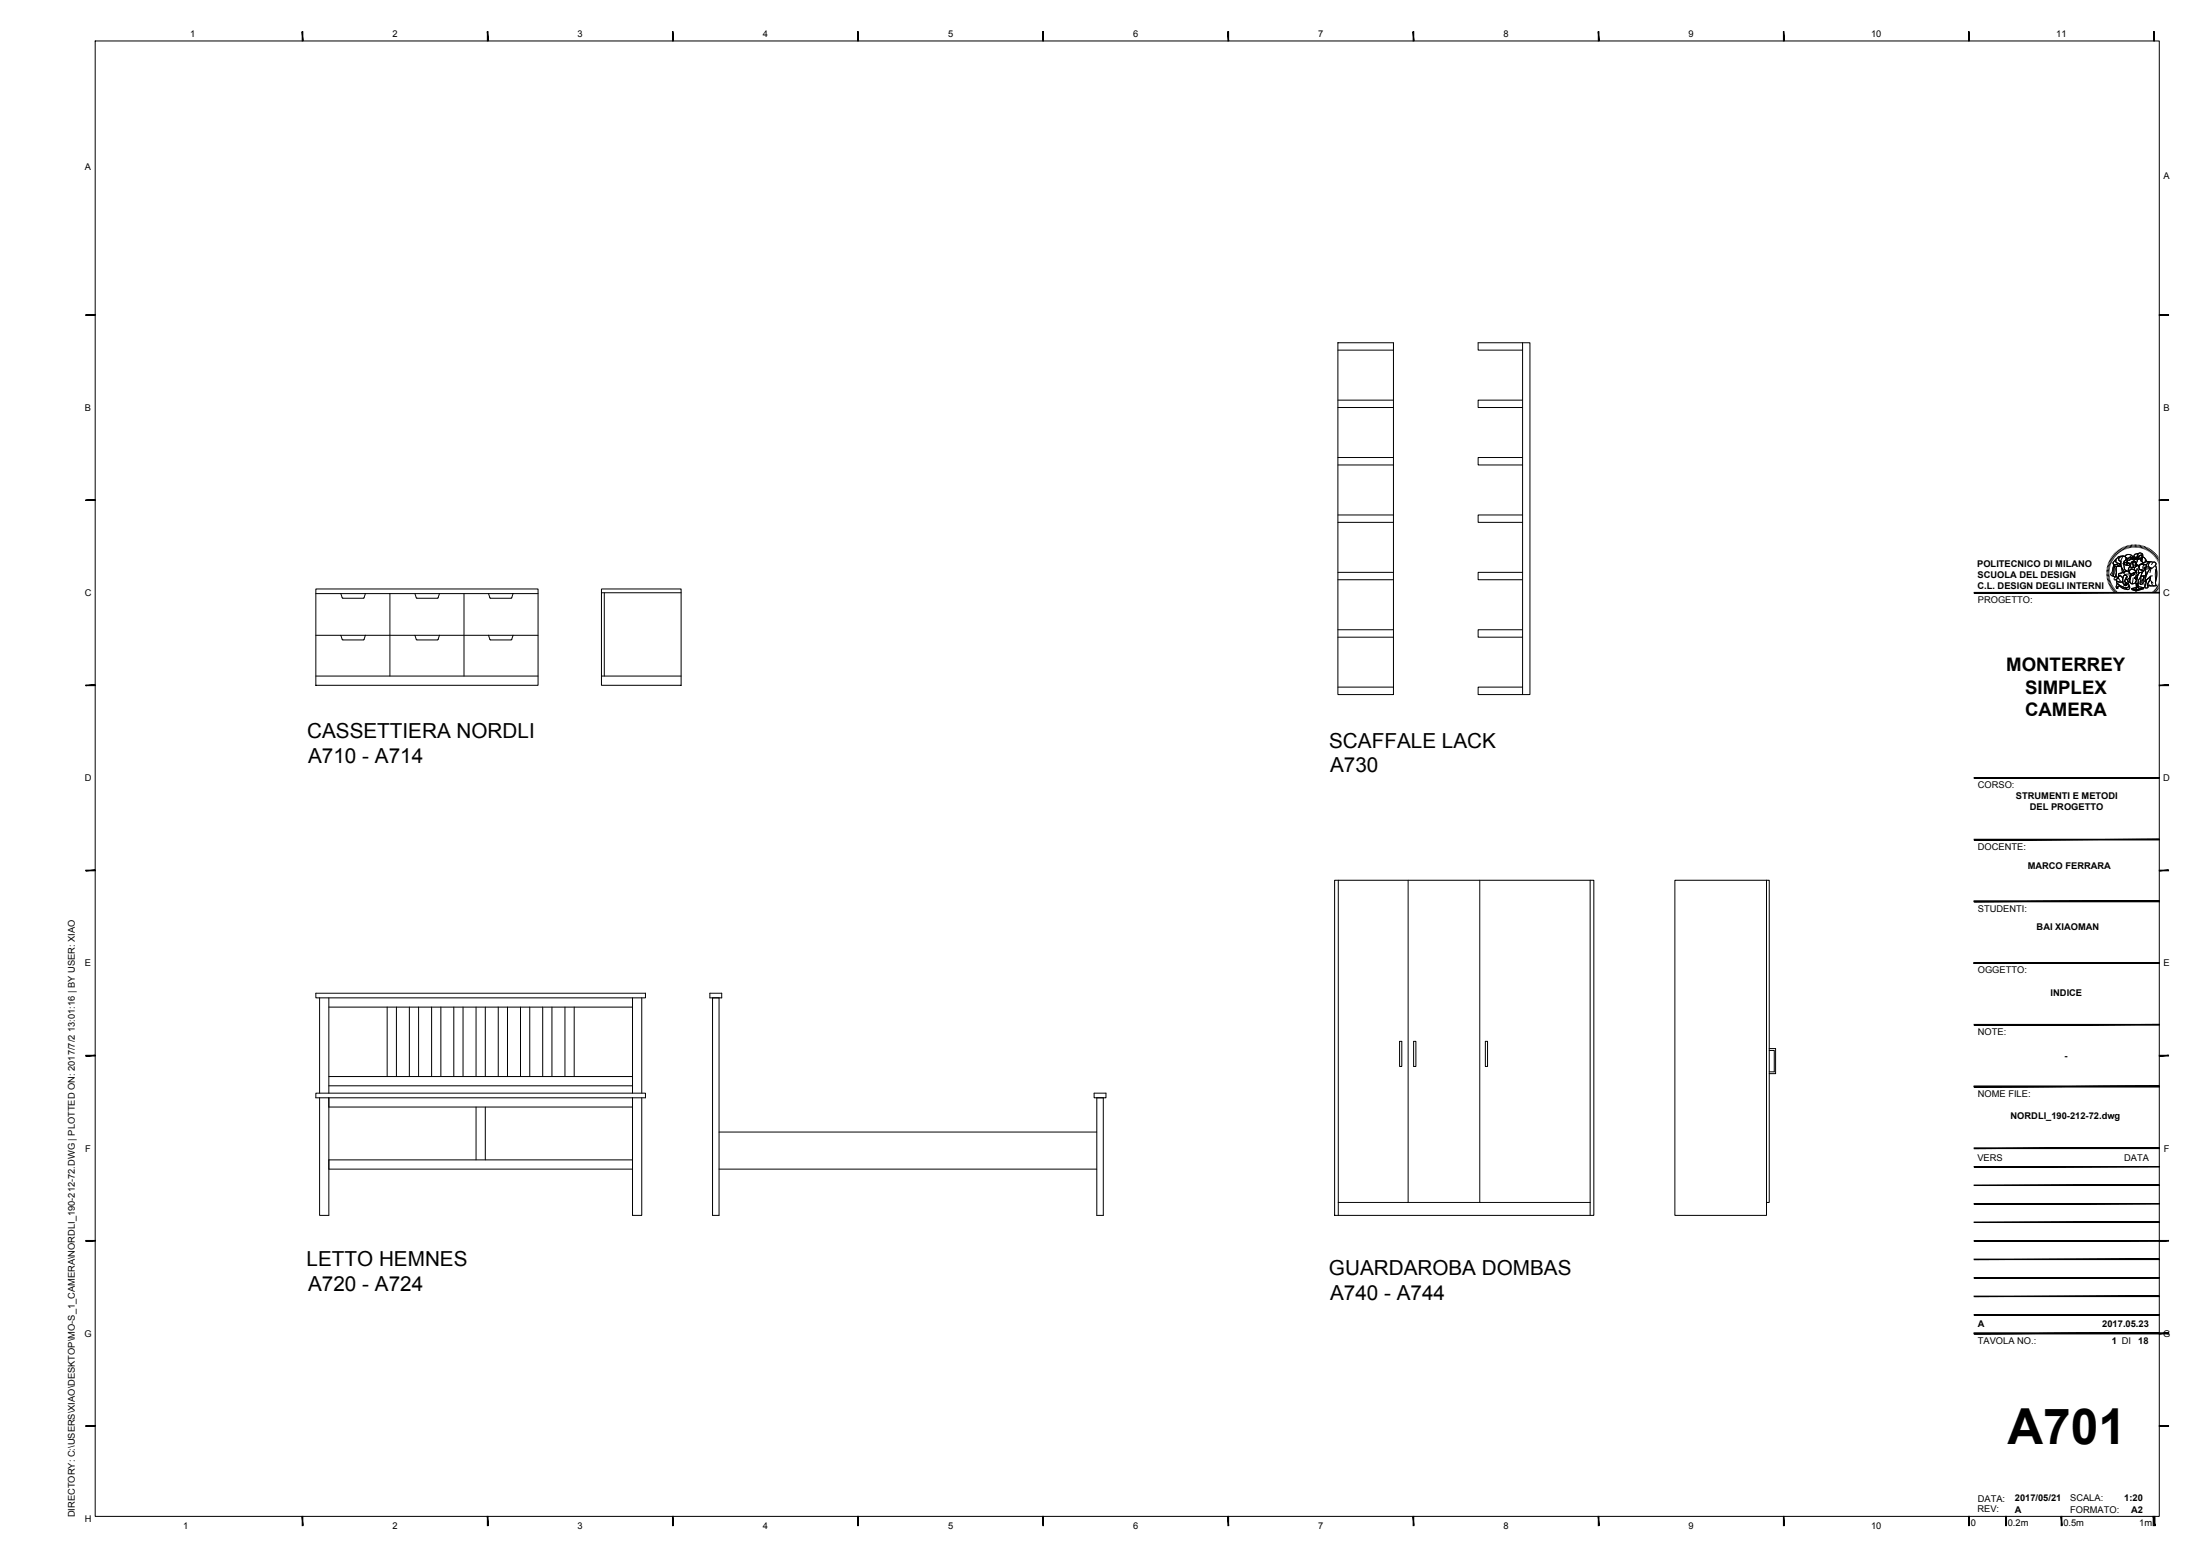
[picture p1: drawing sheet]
<svg xmlns="http://www.w3.org/2000/svg" width="594mm" height="420mm" viewBox="0 0 594 420" stroke-linecap="round" stroke-linejoin="round" font-family="sans-serif">
<!-- layer: A-ELEV-MBE -->
<g fill="none" stroke="#000" stroke-width=".27">
<path d="M361.3 92.6h15v95h-15zM376.3 92.6v1.9h-15M411.1 94.5h-12v-1.9h14v95h-14v-2.1h12M411.1 92.6v95M361.3 108h15M361.3 110h15M411.1 108h-12v2h12M361.3 123.5h15M361.3 125.6h15M361.3 139.1h15M411.1 139.1h-12v1.9h12M411.1 123.5h-12v2.1h12"/>
<path d="M85.3 159h60v26.1h-60zM162.4 159h21.5v26.1h-21.5zM361.3 141h15M361.3 154.6h15M361.3 156.5h15M411.1 154.6h-12v1.9h12M85.3 160.3h20M85.3 171.5h13.4M92 160.3l.6 1.2h5.5M92 171.5l.6 1.3M92.6 172.8h5.5M98.7 171.5h13.3"/>
<path d="M98.7 160.3l-.6 1.2M98.7 171.5l-.6 1.3M105.3 160.3h26.6M105.3 160.3v22.3M112 160.3l.6 1.2 5.7-.1M112 171.5l.6 1.3M112 171.5h6.7M112.6 172.8h5.5M118.3 172.6l-.2 .2M118.7 171.5h13.2M118.7 160.3l-.4 1.1M118.7 171.5l-.4 1.1"/>
<path d="M125.3 160.3v22.3M131.9 160.3h13.4M131.9 171.5h13.4M131.9 160.3l.4 1.1M131.9 171.5l.4 1.1M132.3 172.6l.2 .2M132.5 172.8h5.5M138.5 160.3l-.5 1.2h-5.5l-.2-.1M138.5 171.5l-.5 1.3M162.4 160.1h21.5M163.2 160.1v22.5M361.3 170h15"/>
<path d="M361.3 172.1h15M411.1 170h-12v2.1h12M85.3 182.6h60M162.4 182.6h21.5M361.3 185.5h15M360.4 237.7h70v90.5h-70zM361.4 237.7v90.5M380.2 237.7v87M399.6 237.7v87M429.4 237.7v90.5M452.3 237.7h24.7v90.5h-24.7zM477 237.7h.8v87h-.8"/>
<path d="M85.3 268.2h89v1.2h-89zM86.3 269.4v25.8M88.8 269.4v25.8M88.8 271.9h82M104.5 271.9v18.8M107 271.9v18.8M110.5 271.9v18.8M113 271.9v18.8M116.6 271.9v18.8M119 271.9v18.8M122.5 271.9v18.8M125 271.9v18.8"/>
<path d="M128.6 271.9v18.8M131 271.9v18.8M134.5 271.9v18.8M137 271.9v18.8M140.6 271.9v18.8M143.1 271.9v18.8M146.5 271.9v18.8M149 271.9v18.8M152.6 271.9v18.8M155.1 271.9v18.8M170.8 269.4v25.8M173.3 269.4v25.8"/>
<path d="M191.7 268.2h3.2v1.2h-3.2zM192.4 269.4v58.8h1.8v-58.8M85.3 295.2h89v1.2h-89zM86.3 296.4v31.8h2.5v-31.8M88.8 298.9h82M88.8 293.2h82M88.8 290.7h82M128.6 298.9v14.3M131 298.9v14.3M170.8 296.4v31.8h2.5v-31.8M295.5 295.2h3.1v1.2h-3.1zM296.2 296.4h1.7v31.8h-1.7z"/>
<path d="M377.9 281.2h.6v6.8h-.6zM381.7 281.2h.6v6.8h-.6zM401.1 281.2h.6v6.8h-.6zM477.8 283.6h1.3v5.8h-1.3M477.8 283.1h1.7v6.8h-1.7M88.8 315.7h82M88.8 313.2h82M194.2 315.7h102M194.2 305.7h102M361.4 324.7h68"/>
</g>
<!-- layer: G-ANNO-TTLB -->
<g fill="#000" stroke="#000" stroke-width=".27">
<path d="M81.6 8.6l.2 2.5v-2.5zM81.6 8.6l.2 2.5h-.2z"/>
<path d="M131.6 8.6l.2 2.5v-2.5zM131.6 8.6l.2 2.5h-.2z"/>
<path d="M181.6 8.6l.2 2.5v-2.5zM181.6 8.6l.2 2.5h-.2z"/>
<path d="M231.6 8.6l.2 2.5v-2.5zM231.6 8.6l.2 2.5h-.2z"/>
<path d="M281.6 8.6l.2 2.5v-2.5zM281.6 8.6l.2 2.5h-.2z"/>
<path d="M331.6 8.6l.2 2.5v-2.5zM331.6 8.6l.2 2.5h-.2z"/>
<path d="M381.6 8.6l.2 2.5v-2.5zM381.6 8.6l.2 2.5h-.2z"/>
<path d="M431.6 8.6l.2 2.5v-2.5zM431.6 8.6l.2 2.5h-.2z"/>
<path d="M481.6 8.6l.2 2.5v-2.5zM481.6 8.6l.2 2.5h-.2z"/>
<path d="M531.6 8.6l.2 2.5v-2.5zM531.6 8.6l.2 2.5h-.2z"/>
<path d="M581.6 8.6l.2 2.5v-2.5zM581.6 8.6l.2 2.5h-.2z"/>
<path d="M23.2 85.1h2.5v-.1zM23.2 85h2.5l-2.5 .1z"/>
<path d="M583.1 85.1h2.5v-.1zM583.1 85h2.5l-2.5 .1z"/>
<path d="M23.2 135.1h2.5v-.1zM23.2 135h2.5l-2.5 .1z"/>
<path d="M583.1 135.1h2.5v-.1zM583.1 135h2.5l-2.5 .1z"/>
<path d="M533.1 160.1h50v-.1zM533.1 160h50l-50 .1z"/>
<path d="M23.2 185.1h2.5v-.1zM23.2 185h2.5l-2.5 .1z"/>
<path d="M583.1 185.1h2.5v-.1zM583.1 185h2.5l-2.5 .1z"/>
<path d="M533.1 210.1h50v-.1zM533.1 210h50l-50 .1z"/>
<path d="M23.2 235.1h2.5v-.1zM23.2 235h2.5l-2.5 .1z"/>
<path d="M533.1 226.8h50v-.2zM533.1 226.6h50l-50 .2z"/>
<path d="M583.1 235.1h2.5v-.1zM583.1 235h2.5l-2.5 .1z"/>
<path d="M533.1 243.3v.2l50-.2zM533.1 243.5l50-.2v.2z"/>
<path d="M533.1 260v.2l50-.2zM533.1 260.2l50-.2v.2z"/>
<path d="M533.1 260v.2l50-.2zM533.1 260.2l50-.2v.2z"/>
<path d="M533.1 260v.2l50-.2zM533.1 260.2l50-.2v.2z"/>
<path d="M533.1 260v.2l50-.2zM533.1 260.2l50-.2v.2z"/>
<path d="M533.1 243.5h50v-.2zM533.1 243.3h50l-50 .2z"/>
<path d="M533.1 276.6v.2l50-.2zM533.1 276.8l50-.2v.2z"/>
<path d="M23.2 285.2h2.5v-.2zM23.2 285h2.5l-2.5 .2z"/>
<path d="M533.1 293.3v.2l50-.2zM533.1 293.5l50-.2v.2z"/>
<path d="M533.1 293.3v.2l50-.2zM533.1 293.5l50-.2v.2z"/>
<path d="M583.1 285.2h2.5v-.2zM583.1 285h2.5l-2.5 .2z"/>
<path d="M533.1 320h50zM533.1 320.1l50-.1z"/>
<path d="M533.1 315h50zM533.1 315.1l50-.1z"/>
<path d="M533.1 310v.1l50-.1zM533.1 310.1l50-.1v.1z"/>
<path d="M23.2 335.1h2.5v-.1zM23.2 335h2.5l-2.5 .1z"/>
<path d="M533.1 340h50zM533.1 340.1l50-.1z"/>
<path d="M533.1 335h50zM533.1 335.1l50-.1z"/>
<path d="M533.1 330h50zM533.1 330.1l50-.1z"/>
<path d="M533.1 325h50zM533.1 325.1l50-.1z"/>
<path d="M583.1 335.1h2.5v-.1zM583.1 335h2.5l-2.5 .1z"/>
<path d="M533.1 360v.1l50-.1zM533.1 360.1l50-.1v.1z"/>
<path d="M533.1 360v.1l50-.1zM533.1 360.1l50-.1v.1z"/>
<path d="M533.1 355h50zM533.1 355.1l50-.1z"/>
<path d="M533.1 350h50zM533.1 350.1l50-.1z"/>
<path d="M533.1 345h50zM533.1 345.1l50-.1z"/>
<path d="M583.1 360.1h2.5v-.1zM583.1 360h2.5l-2.5 .1z"/>
<path d="M583.1 360.1h2.5v-.1zM583.1 360h2.5l-2.5 .1z"/>
<path d="M23.2 385.1h2.5v-.1zM23.2 385h2.5l-2.5 .1z"/>
<path d="M583.1 385.1h2.5v-.1zM583.1 385h2.5l-2.5 .1z"/>
<path d="M81.6 409.5l.2 2.5v-2.5zM81.6 409.5l.2 2.5h-.2z"/>
<path d="M131.6 409.5l.2 2.5v-2.5zM131.6 409.5l.2 2.5h-.2z"/>
<path d="M181.6 409.5l.2 2.5v-2.5zM181.6 409.5l.2 2.5h-.2z"/>
<path d="M231.6 409.5l.2 2.5v-2.5zM231.6 409.5l.2 2.5h-.2z"/>
<path d="M281.6 409.5l.2 2.5v-2.5zM281.6 409.5l.2 2.5h-.2z"/>
<path d="M331.6 409.5l.2 2.5v-2.5zM331.6 409.5l.2 2.5h-.2z"/>
<path d="M381.6 409.5l.2 2.5v-2.5zM381.6 409.5l.2 2.5h-.2z"/>
<path d="M431.6 409.5l.2 2.5v-2.5zM431.6 409.5l.2 2.5h-.2z"/>
<path d="M481.6 409.5l.2 2.5v-2.5zM481.6 409.5l.2 2.5h-.2z"/>
<path d="M531.6 409.5v2.5h.2zM531.6 409.5h.2v2.5z"/>
<path d="M541.6 409.5l.2 2.5v-2.5zM541.6 409.5l.2 2.5h-.2z"/>
<path d="M556.6 409.5l.2 2.5v-2.5zM556.6 409.5l.2 2.5h-.2z"/>
<path d="M581.4 409.5l.5 2.5v-2.5zM581.4 409.5l.5 2.5h-.5z"/>
</g>
<!-- layer: G-ANNO-LOGO -->
<g fill="none" stroke="#000" stroke-width=".27">
<path d="M568.9 154.4h.6M568.9 154.7h.6M568.9 154l.7 .1M568.9 153.7h.7M569 153.3l.7 .1M569.1 153l.6 .1M569.2 152.6l.6 .2M569.3 152.3l.6 .2M569.4 151.9l.6 .3M569.5 155.1h-.6M569.5 151.6l.7 .3M569.6 155.4h-.7"/>
<path d="M569.6 155.7l-.7 .1M569.6 156l-.6 .2M569.7 151.3l.6 .3M569.7 156.4l-.6 .1M569.8 156.7l-.7 .1M569.9 151l.5 .3M569.9 157l-.7 .2M570 157.3l-.6 .2M570 150.7l.6 .3M570.1 157.6l-.6 .3M570.2 150.4l.6 .4M570.3 157.9l-.6 .3"/>
<path d="M570.4 158.2l-.6 .3M570.4 150.1l.6 .4M570.6 158.4l-.6 .4M570.7 149.8l.5 .5M570.8 152.4h.8a.67 .67 0 0 0 1.1-.1l.1 .6h-.4a1.55 1.55 0 0 1-1.7-.4zM570.8 152.4v.4M570.8 158.7l-.6 .4M570.9 149.5l.5 .5M570.9 152.9l-.2 .4-.1 1.4-.4 .7 .4 .2M571 159l-.6 .4M571 151.4l.4-.3a.84 .84 0 0 0 .9 1.1l.3 .1a.64 .64 0 0 1-1 .1l-.6 .1-.4-.3zM571.1 149.3l.5 .5"/>
<path d="M571.1 159.2l-.5 .5M571.2 152.9l.4 .1-.2 .6v2.1a.49 .49 0 0 1-.8-.3l.3-1.8zM571.2 152.9l-.1 .1a1.59 1.59 0 0 0-.2 1.6l-.3 1 .7 .2M571.4 151.1h-.1a.94 .94 0 0 0-.5 1.3h.8a.67 .67 0 0 0 1.1-.1M571.4 159.5l-.5 .4M571.4 156.5a.75 .75 0 0 0 .9 .7l.9-.2M571.4 149l.5 .5M571.4 150.9l.4-.2a1.83 1.83 0 0 1 1.6-.5 .87 .87 0 0 0-.9 .2 .87 .87 0 0 0-.2 1l.4 .1v.8l-1-.3a.73 .73 0 0 1-.3-1.1zM571.5 156.9l.2 .6-.3 1 .2 .4 .3-.1a.4 .4 0 0 1 .1-.5 .4 .4 0 0 1 .5 .1 2.4 2.4 0 0 0 2.5 .6l.1-.4-.2-.5M571.6 156.8a1.57 1.57 0 0 0 1.6 .2l.4 1 .2-.2 .3 .4-.2-.6 .4 .4-.2-.4h.3l-.7-.6 .3-.7 .4 .2 .3 1a.87 .87 0 0 1-.2 1.2 .87 .87 0 0 1-1.2-.2l-.5-.2a1.57 1.57 0 0 1-1.3-1.4zM571.6 153h.5a.93 .93 0 0 1 1.1 .7l.1 .9-.7 .2a.41 .41 0 0 0-.5 .2 .41 .41 0 0 0 .2 .5l-.3 .3a.46 .46 0 0 1-.6-.1 .46 .46 0 0 1 0-.6v-1.5zM571.6 159.7l-.5 .5"/>
<path d="M571.6 153l-.2 .5 .1 2.2M571.7 148.8l.4 .5M571.7 157.5l.9 .7 1.2 .5a.79 .79 0 0 0 1.1-.6 .65 .65 0 0 1 .1 1 .65 .65 0 0 1-1 0l-1.5-.7a.4 .4 0 0 0-.5-.1 .4 .4 0 0 0-.1 .5l-.2 .1-.3-.4zM571.7 157.5l.9 .7 1.7 .8M571.8 159.9l-.4 .5M571.9 156a.5 .5 0 0 0-.8-.2 .5 .5 0 0 0 .1 .8 .74 .74 0 0 1 .7-.4 .74 .74 0 0 1 .6 .6h.1M572 148.6l.4 .5M572.1 155l1.2-.4 .3 .1 .2-.4 .3-.1a.88 .88 0 0 1 1 .6 .98 .98 0 0 1 .1 1.2 .98 .98 0 0 1-1.2 .3l.2-.3a.28 .28 0 0 0 .2-.3 .28 .28 0 0 0-.2-.3 .48 .48 0 0 0-.6-.1 .48 .48 0 0 0-.3 .5l-.1 .2-.7-.6-.2 .1zM572.1 155.6l.4-.2a1.16 1.16 0 0 1 .6 1.7l-.8 .1a.75 .75 0 0 1-.9-.7l.7-.3-.2-.2zM572.3 148.4l.4 .5M572.4 150.5l.5-.2a.77 .77 0 0 1 1.2 .2 .77 .77 0 0 1-.5 1.1 2.38 2.38 0 0 0 .4 2.4l.3 .2-.5 .1-.1 .4a.35 .35 0 0 1-.4-.2 .35 .35 0 0 1 0-.4l-.5-1.2-.1-1.4h-.1a.56 .56 0 0 1-.5-.4 .56 .56 0 0 1 .3-.6zM572.5 155.3l.7 .7"/>
<path d="M572.5 155.4a.57 .57 0 0 0-.4 .8M572.6 148.2l.3 .6M572.6 152.3l-.8-.2a.88 .88 0 0 1-.5-.9 .88 .88 0 0 1 .6-.8l.8-.2a.91 .91 0 0 1 1 .1 .91 .91 0 0 1 .3 .9l-.4 .3a2.34 2.34 0 0 0 .4 2.5l.3 .2-.5 .1M572.8 152.9h-1.9a.48 .48 0 0 0-.4 .7l-.1 .8-.5 .7 .3 .3M572.9 153.3l.2 1.3M572.9 148l.3 .6M573.1 150.5l-.1 .2a2.81 2.81 0 0 0-.1 2.6l.4 .9a.32 .32 0 0 0 0 .4 .32 .32 0 0 0 .4 .1l.1-.4M573.2 147.9l.3 .6M573.3 154.6l-.7 .2a.4 .4 0 0 0-.5 .2 .4 .4 0 0 0 .2 .5M573.4 150.2a.86 .86 0 0 0-1 .2 .86 .86 0 0 0-.1 1l.4 .1M573.5 155.4l.3-.2a.49 .49 0 0 1 .5 .2 .49 .49 0 0 1 0 .5l-.2 .1-.4 1 .8 .7-.4-.1 .2 .4-.4-.4 .1 .6-.2-.4-.2 .2v-.3l-.3-.4-.1-1zM573.5 147.7l.3 .6"/>
<path d="M573.6 151.5l1-.4-.1 .6-1.2 .5zM573.6 155.3l.2-.1a.46 .46 0 0 1 .5 .2 .46 .46 0 0 1 0 .5l-.6 1.1 .8 .7-.4-.1 .2 .4-.4-.4 .2 .6-.3-.4-.2 .2v-.3l-.4-.5a2.1 2.1 0 0 1 .4-1.9zM573.6 152.1l.8-.3 .3 .2a.32 .32 0 0 0-.4 .2 .32 .32 0 0 0 .2 .4l-.6-.1zM573.7 152.1l.2 .4 .6 .1M573.8 150.3l.1-.2a1.17 1.17 0 0 1 1.9 .4 .83 .83 0 0 0-1.1 .3l-.6-.2M573.9 147.6l.2 .6M573.9 150l.6-.3 1 .2a.29 .29 0 0 1 .3 .4 .29 .29 0 0 1-.5 .1h-.1a.77 .77 0 0 1-.8 .3 .77 .77 0 0 1-.6-.6zM574.1 150.6a.73 .73 0 0 0 1.2-.3l.2 .2a.6 .6 0 0 1-.7 .8l-.2-.2-.6 .1zM574.2 147.5l.2 .6M574.3 154.2a1.11 1.11 0 0 1 1 .7 1.11 1.11 0 0 1-.3 1.2M574.4 152.1h.9l-.3 .1v.4l-.3 .1-.4-.2zM574.4 156.5l.3 1a.79 .79 0 0 1 .1 .9 .79 .79 0 0 1-.9 .3"/>
<path d="M574.4 151.8l.3 .2M574.5 151.5v.2l-1.1 .5M574.5 155l-.7 .2M574.5 147.4l.2 .6M574.6 151.1l-.4 .6M574.7 154.7l.7 .4M574.8 152.1a.32 .32 0 0 0-.5 .1 .32 .32 0 0 0 .2 .4l.4 .1 .1-.5 .3-.1-.7 .1M574.8 155.2a.71 .71 0 0 1 .2 .9 .71 .71 0 0 1-1 .2M574.9 154.4a.91 .91 0 0 1 1-.7 .91 .91 0 0 1 .8 .9h-.3l-1.1 .4 .3 .3a.75 .75 0 0 0 .9-.7l.3-.1-.2-.5-.6-.3h-.6l-.5 .7-.2-.1 .2-1.1 .3-.2 .2 .2h1.1l.5-.4v-.3l.6 .2 .1 1-.2 .5 .1 .5-.3 .6a.59 .59 0 0 0-.6 .7h-.4l.4 .3 .2-.1-.1 .4 .3-.2-.3 1.1h-.3a.78 .78 0 0 1-1.2-.1l-.4-.4 .3-.6 .2-1.1M574.9 147.3l.1 .6M574.9 157l.8 .7M574.9 154.1l.6-.4 1 .2 .3 .6-.8 .2a.57 .57 0 0 1-.6 .4 .57 .57 0 0 1-.5-.6z"/>
<path d="M575.1 151.1v.1M575.2 150.7l.2 .1M575.2 153a1.22 1.22 0 0 0-.5 1.3M575.2 156.4v.9M575.2 147.2l.1 .7M575.3 150.7l-.1 .1M575.3 155l1.2-.3-.2 .4-.5 .3zM575.3 155.8l-.3 1-.4 .4M575.5 150.9l.9-.2a.34 .34 0 0 1-.1 .5 .34 .34 0 0 1-.5-.3zM575.5 151.8l.2-.1a.93 .93 0 0 1 1 .1 .93 .93 0 0 1 .3 .9l-.1 .3-.3-.3a.68 .68 0 0 0 .1-.7 .68 .68 0 0 0-.7-.3l-.2 .3 .2 .4a.44 .44 0 0 1-.1 .8 .44 .44 0 0 1-.6-.5zM575.6 147.1l.1 .7M575.6 150.6l-.2 .5-.4 .2-.4-.2-.6 .2"/>
<path d="M575.7 158.9l2-.5 1.2 .3-2.1 .6zM575.7 158.9l1.1 .4v.3l-1.1-.4zM575.9 151.7a.76 .76 0 0 1 .9 .6 .76 .76 0 0 1-.6 .9h-.2zM575.9 147.1l.1 .7M576 150.7a.39 .39 0 0 1 .5-.3 .39 .39 0 0 1 .2 .6h-.1M576 156.1l-.3 1.6 1-.2M576 155.2h.1M576.1 150.4l.3-.1a.39 .39 0 0 1 .4 .3 .39 .39 0 0 1-.1 .4l-.3-.3v.1l-.4-.1zM576.1 154.8l.1 .1M576.1 155.1h.1M576.2 154.9h-.1M576.2 151.9h.1"/>
<path d="M576.3 151.9l-.2 .1M576.3 147.1v.7M576.4 150.8l-.4-.1-.5 .2h.3a.34 .34 0 0 0 .5 .3 .34 .34 0 0 0 .2-.5l-.1 .2M576.4 155.9l.3 .1a.59 .59 0 0 1 .6-.7l-.4 1.3v-.4l-.2 .1zM576.4 153.2v.7M576.5 154.7a.61 .61 0 0 1-.4 .5 .61 .61 0 0 1-.6-.1M576.5 151.7l.2 .3-.1 .1M576.6 151.9a.42 .42 0 0 0-.6-.2 .42 .42 0 0 0 0 .6 .49 .49 0 0 1 .1 .7 .49 .49 0 0 1-.8 .1l-.1-.2 .2-.3a.91 .91 0 0 1 .7-1.1l.4 .1 .4 .7a.3 .3 0 0 1 .2 .4 .3 .3 0 0 1-.5 .1v-.2M576.7 147.1l-.1 .7M576.7 152.2l-.2 .1M576.7 152l.1 .5h-.8M576.7 152.9l-.3 .3h-.4"/>
<path d="M576.8 159.3l2.1-.6-.1 .3-2 .6zM576.8 159.3v.3M576.8 150.9l.2-.1 .1 .6-.2 .7M576.9 155.4h.1M576.9 156.1l-.1 .5 .2-.2M576.9 150.5l.2 .4M577 152.5l-.2-.4 .3-.7-.1-.6-.2 .1v-.3a.56 .56 0 0 1-.5-.7 .56 .56 0 0 1 .7-.4l.4 .1a1.39 1.39 0 0 0-.2 1.5l.2-.1 .1-.4a.39 .39 0 0 0 .3 .4 .39 .39 0 0 0 .4-.2l-.1 .6 .2-.1 .4 .7-1.1 .7M577 147.1v.7M577.1 155.8l-.2 .3v-.3M577.1 153.5l-.2 1.3M577.1 152.7l.4 .2M577.1 157.6l.2-.1 .2 1-.3-.5-.4 .6z"/>
<path d="M577.2 154.7l-.4 .3v.5M577.3 155.3l-.4 .1-.2 .6h-.4l.4 .3 .2-.1M577.3 153.6l-.4 .8M577.4 149.6a.71 .71 0 0 1 .8-.2 .71 .71 0 0 1 .4 .8l-.2 1-.2 .3v-.7l.2-.5a.5 .5 0 0 0-.5-.4 .5 .5 0 0 0-.4 .6l-.1 .5h-.2a1.3 1.3 0 0 1 .2-1.4zM577.4 149.6a.71 .71 0 0 1 .8-.2 .71 .71 0 0 1 .4 .7l-.2 1.1-.2 .3v-.7l.2-.5a.52 .52 0 0 0-.6-.4 .52 .52 0 0 0-.3 .7l-.1 .4-.2 .1-.1-.9zM577.4 149.6a.83 .83 0 0 0-1.2 .7M577.4 147.1l-.1 .7M577.5 150.6a.38 .38 0 0 0 .3 .3 .38 .38 0 0 0 .4-.1M577.6 152.7a1.51 1.51 0 0 1 2.1 0 1.23 1.23 0 0 1-1.5 1.3l-.1-.1a.99 .99 0 0 1-.5-1.2zM577.6 150.3l.3 .1M577.6 150h.3a.32 .32 0 0 1 .4-.1 .32 .32 0 0 1 .1 .4l-.2 .5a.45 .45 0 0 1-.7-.1 .45 .45 0 0 1 .1-.7zM577.6 154.6h.9l-.7 1.5a1.13 1.13 0 0 0-.4 1.3l-.3 .2-.2 .5-.2-.9z"/>
<path d="M577.6 154.7l-.9 2.6 .2 .8 .4-.6 .2 1.3-.3-.8-.4 1 .1-.9M577.7 153.7l-.2 .5 .1 .5 1-.2 .4-.6M577.7 147.2l-.1 .7M577.7 150.8h.1M577.7 150.4h.1M577.8 150.7h.1M578.1 147.2l-.2 .7M578.1 150.5l.2 .1M578.2 155.6l.7-.1-.1 .8a1.07 1.07 0 0 0-.2 1.3l-.6 .1-.2-.1zM578.2 150.5l-.1 .1M578.3 151.3l.4 .7M578.4 153.8h.1"/>
<path d="M578.4 147.3l-.2 .7M578.4 152.2l.9-.5h1l-.7 .9zM578.5 154.5l-.5 1.3-.6 .9-.1 .9M578.6 153.7l-.3 .1M578.6 150.3l.5 .4 .7 .9-.4 .1a.64 .64 0 0 1-.9 0 .64 .64 0 0 1 0-.9zM578.6 150.3l.5 .4 .4 .6M578.6 154l-.1 .1M578.7 147.4l-.1 .7M578.8 158.7v.3l-2 .6-1.1-.4v-.3l1.1 .4 2-.6-1.1-.3-2 .5M578.9 155.5l-.1 .8a1.07 1.07 0 0 0-.2 1.3l-.6 .1-.2-.1 .3-1.9M579.1 147.5l-.2 .7M579.2 153.6l.2 .1v1.4a.56 .56 0 0 1-.8 .4l-.5 .1 .3-1.1z"/>
<path d="M579.2 152.4a.51 .51 0 0 1 .5 .5 .51 .51 0 0 1-.5 .5l-.1 .3a.79 .79 0 0 1-1.4 0 .84 .84 0 0 1 .7-1.3 .37 .37 0 0 1 .5 .2 .37 .37 0 0 1-.3 .5l.1 .4a.65 .65 0 0 0 .5-.4 .65 .65 0 0 0 0-.6l-.4-.1a.83 .83 0 0 0-1.2 .8M579.2 153.4l-.1 .4M579.2 151.2l.5 .4M579.3 155.5l-1.2 .1M579.3 156.9l-.1 .2 .3 .2M579.4 147.7l-.2 .6M579.4 153.7l-.1 .5a2.85 2.85 0 0 1-.4 2.2l-.1 .6 .5 1.1M579.6 156.6l1.1-1-.8 2.6a.38 .38 0 0 1-.1 .5 .38 .38 0 0 1-.5 0 .38 .38 0 0 1 0-.6zM579.6 152.6a1.06 1.06 0 0 1 1.7-.8 .56 .56 0 0 1 .8 .2 .56 .56 0 0 1-.2 .8l-.6 .5a1.03 1.03 0 0 1-1.6-.4v-.1M579.7 154.4v.5M579.8 147.8l-.3 .6M580.1 148l-.3 .6"/>
<path d="M580.2 153.6l-.9 .1M580.2 157.8l.6 .4M580.4 151.7h-.8l-1.2 .5M580.4 148.1l-.4 .6M580.5 151.8l.2-.1 .7 .2a.52 .52 0 0 1 .7 .1 .52 .52 0 0 1-.1 .6 8.1 8.1 0 0 1 .1 4.9l.2 .7h-2.4l.8-2.6-1.5 1.4 .2-1.2a4.3 4.3 0 0 1 1.3-2.2l.4-.1a.9 .9 0 0 1-.9-.7 .9 .9 0 0 1 .3-1zM580.6 156.6l.8 .9M580.6 153.5l-1 1.8-.4 1.7 1.5-1.4 .5-.1M580.7 151.7h-.1a.9 .9 0 0 0-.4 1.1 .9 .9 0 0 0 .9 .6M580.7 148.3l-.4 .6M580.7 155.6l-.2 1-.6 1.1v.5a.38 .38 0 0 1-.2 .6 .38 .38 0 0 1-.5-.5l.4-1.7M580.8 153.6l-.2 1M581 157a1.06 1.06 0 0 0 .6 1.2"/>
<path d="M581 148.5l-.4 .6M581.2 152.1l-.3 .3M581.3 148.8l-.5 .5M581.3 159.8l.5 .5M581.5 149l-.4 .5M581.5 159.6l.5 .5M581.8 159.4l.5 .4M581.8 149.2l-.5 .5M582 159.1l.5 .4M582 153.7l.1 3.3M582.1 152.6l.2 .7a9.6 9.6 0 0 1-.2 4.1l.2 .8-2.4-.1M582.1 149.5l-.5 .4"/>
<path d="M582.2 158.8l.5 .5M582.3 149.7l-.5 .5M582.3 158.6l.6 .4M582.5 158.3l.6 .4M582.5 150l-.5 .4M582.7 158l.6 .3M582.7 150.3l-.5 .4M582.8 157.7l.6 .3M582.9 150.6l-.5 .4M583 157.5l.6 .2M583.1 157.1l.6 .3M583.1 150.9l-.5 .3"/>
<path d="M583.2 156.8l.6 .2M583.3 156.5l.6 .2M583.3 151.2l-.6 .3M583.3 156.2l.7 .1M583.4 155.9l.7 .1M583.4 155.5l.7 .1M583.5 151.5l-.6 .3M583.5 155h.7M583.5 155.2l.7 .1M583.6 151.9l-.6 .2M583.7 152.2l-.6 .2M583.8 152.5l-.6 .2"/>
<path d="M583.9 152.9l-.6 .1M584 153.2l-.6 .2M584.1 153.6l-.7 .1M584.1 153.9l-.6 .1M584.2 154.6l-.7 .1M584.2 154.3h-.7M572.1 160.1l-.4 .6M572.3 160.4l-.4 .5M572.6 160.5l-.4 .6M572.9 160.7l-.4 .6M573.2 160.9l-.4 .6M573.4 161l-.3 .6"/>
<path d="M573.7 161.2l-.2 .6M574 161.3l-.2 .6M574.3 161.4l-.2 .6M574.7 161.5l-.2 .6M575 161.6l-.2 .6M575.3 161.6l-.1 .7M575.6 161.7l-.1 .6M575.9 161.7v.7M576.3 161.7l-.1 .7M576.6 161.7v.7M576.9 161.7v.7M577.2 161.7l.1 .7"/>
<path d="M577.6 161.7l.1 .6M577.9 161.6l.1 .7M578.2 161.5l.2 .7M578.5 161.5l.2 .6M578.8 161.3l.2 .7M579.1 161.2l.3 .7M579.4 161.1l.3 .6M579.7 161l.3 .6M580 160.8l.4 .6M580.3 160.6l.4 .6M580.5 160.5l.4 .5M580.8 160.2l.4 .6"/>
<path d="M581.1 160.1l.4 .5"/>
</g>
<!-- layer: G-ANNO-TTLB -->
<g fill="#fff" stroke="#fff" stroke-width=".27">
<path d="M558.1 160.1l30.7 4.3-5.7-4.3zM558.1 160.1l30.7 4.3h-30.7z"/>
<path d="M583.1 145.5h5.7l-5.7 14.6zM588.8 145.5l-5.7 14.6 5.7 4.3z"/>
</g>
<path d="M558.1 160.1h25v-14.6h5.7v18.9h-30.7z" fill="none" stroke="#fff" stroke-width=".27"/>
<path d="M25.7 11.1h557.4v398.4h-557.4z" fill="none" stroke="#000" stroke-width=".27"/>
<text font-size="13.4" x="542.1" y="389.8">A701</text>
<g font-size="5.6">
<text x="82.9" y="199.4">CASSETTIERA NORDLI</text>
<text x="358.9" y="201.9">SCAFFALE LACK</text>
<text x="83.2" y="206.1">A710 - A714</text>
<text x="359.2" y="208.6">A730</text>
<text x="82.8" y="341.9">LETTO HEMNES</text>
<text x="358.9" y="344.4">GUARDAROBA DOMBAS</text>
<text x="83.2" y="348.6">A720 - A724</text>
<text x="359.2" y="351.1">A740 - A744</text>
</g>
<g font-size="5">
<text x="541.7" y="181.2">MONTERREY</text>
<text x="546.8" y="187.3">SIMPLEX</text>
<text x="546.8" y="193.4">CAMERA</text>
</g>
<g font-size="2.5">
<text x="51.3" y="9.9">1</text>
<text x="106" y="9.9">2</text>
<text x="156" y="9.9">3</text>
<text x="206" y="9.9">4</text>
<text x="256" y="9.9">5</text>
<text x="306" y="9.9">6</text>
<text x="356" y="9.9">7</text>
<text x="406" y="9.9">8</text>
<text x="456" y="9.9">9</text>
<text x="505.3" y="9.9">10</text>
<text x="555.3" y="9.9">11</text>
<text x="23" y="46">A</text>
<text x="584.2" y="48.3">A</text>
<text x="23" y="110.9">B</text>
<text x="584.2" y="110.9">B</text>
<text x="533.9" y="153">POLITECNICO DI MILANO</text>
<text x="22.9" y="161">C</text>
<text x="534" y="159">C.L. DESIGN DEGLI INTERNI</text>
<text x="534" y="156">SCUOLA DEL DESIGN</text>
<text x="584.2" y="161">C</text>
<text x="534.1" y="162.8">PROGETTO:</text>
<text x="22.9" y="211">D</text>
<text x="534.1" y="212.8">CORSO:</text>
<text x="544.4" y="215.8">STRUMENTI E METODI</text>
<text x="584.2" y="211">D</text>
<text x="548.1" y="218.8">DEL PROGETTO</text>
<text x="534.1" y="229.5">DOCENTE:</text>
<text x="547.5" y="234.7">MARCO FERRARA</text>
<text x="534.1" y="246.2">STUDENTI:</text>
<text x="550" y="251.1">BAI XIAOMAN</text>
<text x="23" y="261">E</text>
<text x="534.1" y="262.8">OGGETTO:</text>
<text x="584.2" y="261">E</text>
<text x="553.7" y="268.8">INDICE</text>
<text x="534.1" y="279.5">NOTE:</text>
<text x="557.5" y="286">-</text>
<text x="534.1" y="296.2">NOME FILE:</text>
<text x="542.9" y="302.1">NORDLI_190-212-72.dwg</text>
<text x="23" y="311">F</text>
<text x="584.3" y="311">F</text>
<text x="534" y="313.5">VERS</text>
<text x="573.6" y="313.5">DATA</text>
<text x="534.1" y="358.5">A</text>
<text x="567.7" y="358.5">2017.05.23</text>
<text x="22.8" y="360.9">G</text>
<text x="534.1" y="363">TAVOLA NO.:</text>
<text x="570.3" y="363">1 DI</text>
<text x="577.4" y="363">18</text>
<text x="584.1" y="360.9">G</text>
<text x="534.1" y="405.5">DATA:</text>
<text x="544.1" y="405.4">2017/05/21</text>
<text x="559" y="405.4">SCALA:</text>
<text x="573.6" y="405.4">1:20</text>
<text x="20.2" y="409.7" transform="rotate(-90 20.2 409.7)">DIRECTORY: C:\USERS\XIAO\DESKTOP\MO-S_1_CAMERA\NORDLI_190-212-72.DWG | PLOTTED ON: 2017/7/2 13:01:16 | BY USER: XIAO</text>
<text x="22.9" y="410.9">H</text>
<text x="49.5" y="412.8">1</text>
<text x="106" y="412.8">2</text>
<text x="156" y="412.8">3</text>
<text x="206" y="412.8">4</text>
<text x="256" y="412.8">5</text>
<text x="306" y="412.8">6</text>
<text x="356" y="412.8">7</text>
<text x="406" y="412.8">8</text>
<text x="456" y="412.8">9</text>
<text x="505.3" y="412.8">10</text>
<text x="532.2" y="412">0</text>
<text x="534" y="408.4">REV:</text>
<text x="542.2" y="412">0.2m</text>
<text x="544.1" y="408.4">A</text>
<text x="557.2" y="412">0.5m</text>
<text x="559" y="408.4">FORMATO:</text>
<text x="575.5" y="408.4">A2</text>
<text x="577.7" y="412">1m</text>
</g>
</svg>
